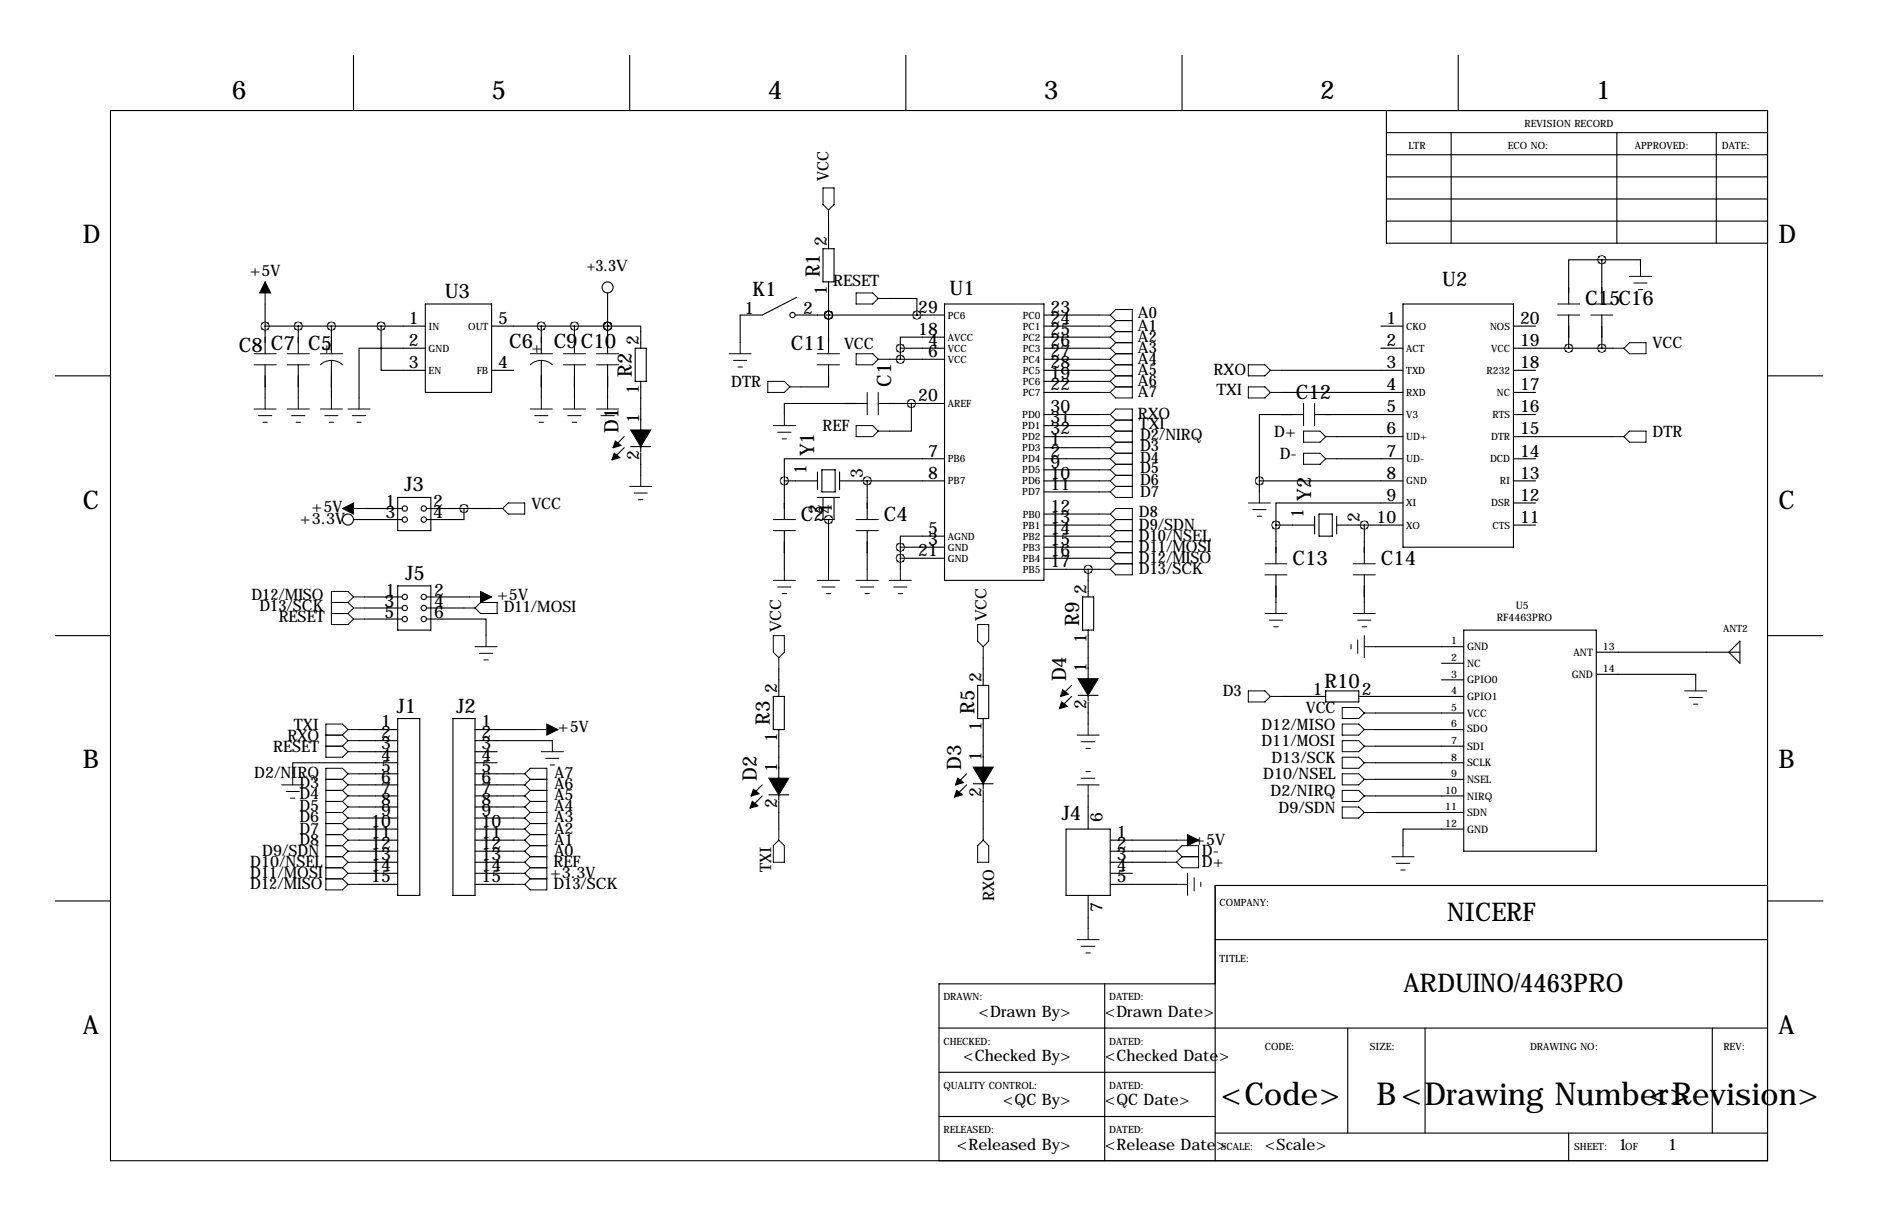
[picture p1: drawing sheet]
<svg xmlns="http://www.w3.org/2000/svg" width="432mm" height="279mm" viewBox="0 0 432 279" stroke-linecap="round" stroke-linejoin="round" font-family="sans-serif">
<g fill="none" stroke="#000" stroke-width=".25">
<path d="M81.3 12.7v12.7M144.8 12.7v12.7M208.3 12.7v12.7M271.8 12.7v12.7M335.3 12.7v12.7M25.4 25.4h381v241.3h-381zM318.8 30.5h87.6M318.8 35.6h87.6M318.8 25.4v30.5h87.6M333.7 30.5v25.4M371.8 30.5v25.4M394.6 30.5v25.4"/>
<path d="M189.2 57.2h2.6v7.6h-2.6zM190.5 50.8v6.4M318.8 45.7h87.6M318.8 50.8h87.6M318.8 40.6h87.6M368.3 59.7h-7.6v10.1M368.3 59.7h8.9v1.3M368.3 59.7v10.1M61 74.9h36.8M61 69.8v11.5M68.6 74.9v6.4M76.2 74.9v6.4"/>
<path d="M87.6 74.9v10.2h10.2M97.8 69.8h15.2v20.4h-15.2zM113 74.9h26.7M124.5 74.9v6.4M132.1 74.9v6.4M139.7 74.9h7.6v5.1M139.7 74.9h.1M139.7 67.3v14M182.9 72.4h34.3M183.1 68.3l-7.8 4.1h-5.1v6.3M190.5 72.4h.1M190.5 64.8v16.5"/>
<path d="M204.5 68.6h6.3v3.8M217.2 77.5h-10.2v2.5M217.2 69.8h22.8v63.5h-22.8zM240 72.4h12.7M240 77.5h12.7M240 74.9h12.7M317.5 74.9h5.1M322.6 69.8h25.4v55.9h-25.4zM348 74.9h5.1M360.7 72.4v7.6M368.3 72.4v7.6M12.7 86.4h12.7"/>
<path d="M61 83.8v7.6M68.6 83.8v7.6M76.2 82.8v8.6M97.8 80h-15.3v11.4M113 85.1h5.1M124.5 82.8v8.6M132.1 83.8v7.6M139.7 83.8v7.6M146 80h2.6v7.6h-2.6zM147.3 87.6v16.3M190.5 83.8v5.1h-6.4M199.4 92.7h-19.1v2.5"/>
<path d="M201.9 92.7h15.3M204.5 82.5h12.7M207 80h10.2M207 80v2.5M209.5 92.7v6.4h-5M240 80h12.7M240 82.5h12.7M240 85.1h12.7M240 87.6h12.7M240 90.2h12.7M240 95.2h12.7M240 97.8h12.7"/>
<path d="M294.6 85.1h28M294.6 90.2h28M299.7 95.2h-10.1v15.3M302.3 95.2h20.3M317.5 80h5.1M348 80h22.8M348 85.1h5.1M348 90.2h5.1M348 95.2h5.1M406.4 86.4h12.7M81.3 119.4h11.2M83.8 116.8h8.7"/>
<path d="M91.4 114.3h7.7v7.6h-7.7zM98 116.8h15M106.7 116.8v2.6h-8.7M143.5 100.3l-2.5 2.6M143.5 102.9l-2.5 2.5M145 102.6h4.6M147.3 104.1v5.1M180.3 110.5h7.7M180.3 110.5v8.9M188 108.5v4M188 114.3h5M189 107.9h3v5.1h-3z"/>
<path d="M189.2 114.3v5.1h2.6v-5.1M190.5 119.4v11.4M193 110.5h24.2M193 108.5v4M199.4 110.5v8.9M217.2 105.4h-36.9v5.1M240 105.4h12.7M240 110.5h12.7M240 100.3h12.7M240 102.9h12.7M240 107.9h12.7M240 113h12.7"/>
<path d="M240 118.1h12.7M289.6 110.5h33M289.6 110.5v2.5M302.3 118.6v4.1M303.3 118.1h3v5.1h-3zM307.3 105.4h15.3M307.3 100.3h15.3M307.3 118.6v4.1M322.6 115.6h-29.2v5.1M348 105.4h5.1M348 110.5h5.1M348 100.3h22.8"/>
<path d="M348 115.6h5.1M83.8 137.2h8.7M83.8 139.7h8.7M91.4 134.6h7.7v10.2h-7.7zM98 137.2h9.9M98 139.7h8.7M180.3 121.9v8.9M199.4 121.9v8.9M207 125.7h10.2M207 128.3h10.2M207 125.7v5.1M217.2 123.2h-10.2v2.5"/>
<path d="M240 123.2h12.7M240 125.7h12.7M240 128.3h12.7M240 120.7h12.7M240 130.8h12.7M248.9 137.2h2.6v7.6h-2.6zM250.2 130.8v6.4M293.4 120.7h8.9M293.4 120.7v8.8M293.4 132.1v6.3M307.3 120.7h15.3M313.7 120.7v8.8"/>
<path d="M313.7 132.1v6.3M348 120.7h5.1M12.7 146h12.7M83.8 142.2h8.7M98 142.2h13.8v3.8M179.1 153.7v6.3M224.8 157.5h2.5v7.6h-2.5zM226.1 151.1v6.4M246.4 157.5l-2.6 2.5M247.9 159.8h4.6M250.2 144.8v16.2M304.8 158.8h7.6v2.5h-7.6z"/>
<path d="M316.2 148.6h20.3M331.5 152.4h5M331.5 156.2h5M336.5 144.8h30.5v50.8h-30.5zM367 154.9h22.9v1.3M367 149.9h33M400 147.3v5.1l-2.5-2.5zM406.4 146h12.7M82.5 167.6h8.9M82.5 170.2h8.9M82.5 172.7h8.9M82.5 177.8h8.9"/>
<path d="M91.4 175.3h-24.1v2.5M91.4 165.1h5.1v40.6h-5.1zM104.1 165.1h5.1v40.6h-5.1zM109.2 167.6h14M109.2 170.2h17.8M109.2 172.7h5.1M109.2 175.3h5.1M109.2 177.8h8.9M177.8 160h2.5v7.6h-2.5zM179.1 167.6v16.3M222.2 177.8l-2.5 2.5M226.1 165.1v16.3"/>
<path d="M246.4 160l-2.6 2.6M250.2 161.3v5.1M294.6 160h10.2M312.4 160h24.1M316.2 167.6h20.3M316.2 175.3h20.3M316.2 163.8h20.3M316.2 171.4h20.3M316.2 179.1h20.3M82.5 190.5h8.9M82.5 193h8.9M82.5 195.6h8.9"/>
<path d="M82.5 198.1h8.9M82.5 180.3h8.9M82.5 182.9h8.9M82.5 185.4h8.9M82.5 188h8.9M109.2 190.5h8.9M109.2 193h8.9M109.2 195.6h8.9M109.2 198.1h8.9M109.2 180.3h8.9M109.2 182.9h8.9M109.2 185.4h8.9"/>
<path d="M109.2 188h8.9M175.3 180.3l-2.6 2.6M175.3 182.9l-2.6 2.5M176.8 182.6h4.6M179.1 184.1v6.4M222.2 180.3l-2.5 2.6M223.8 180.1h4.5M226.1 181.6v8.9M245.1 190.5h10.2v15.2h-10.2zM250.2 182.9v7.6M255.3 193h15.2M255.3 195.6h12.7"/>
<path d="M255.3 198.1h12.7M316.2 182.9h20.3M316.2 186.7h20.3M336.5 190.5h-13.9v3.8M12.7 207h12.7M82.5 200.7h8.9M82.5 203.2h8.9M109.2 200.7h8.9M109.2 203.2h8.9M250.2 205.7v7.7M255.3 200.7h5M255.3 203.2h15.2"/>
<path d="M279.4 215.9h127M406.4 203.5h-127v63.2M406.5 207h12.7M215.9 236.2h190.5M254 226.1v40.6M279.4 226.1h-63.5v40.6M309.9 236.2v24.1M327.7 236.2v24.1M393.7 236.2v24.1M215.9 246.4h63.5M215.9 256.5h63.5M279.4 260.3h127"/>
<path d="M360.7 260.3v6.4"/>
<circle cx="139.7" cy="66" r="1.27"/>
<circle cx="182.2" cy="72.4" r=".61"/>
<circle cx="80" cy="119.4" r="1.27"/>
<circle cx="93.1" cy="116.8" r=".61"/>
<circle cx="93.1" cy="119.4" r=".61"/>
<circle cx="97.4" cy="116.8" r=".61"/>
<circle cx="97.4" cy="119.4" r=".61"/>
<circle cx="93.1" cy="137.2" r=".61"/>
<circle cx="93.1" cy="139.7" r=".61"/>
<circle cx="97.4" cy="137.2" r=".61"/>
<circle cx="97.4" cy="139.7" r=".61"/>
<circle cx="93.1" cy="142.2" r=".61"/>
<circle cx="97.4" cy="142.2" r=".61"/>
</g>
<g fill="none" stroke="#000" stroke-width=".23">
<path d="M189.2 43.2h2.6v3.8l-1.3 1.3-1.3-1.3zM190.5 48.3v2.5M61 64.8v5M170.2 78.7v2.6M196.8 67.3h3.9l1.2 1.3-1.2 1.2h-3.9zM201.9 68.6h2.6M252.7 72.4h2.6M252.7 74.9h2.6M252.7 77.5h2.6M255.3 72.4l1.2 1.3M255.3 72.4l1.2-1.3h3.8v20.3h-3.8l-1.2-1.2M255.3 74.9l1.2 1.3"/>
<path d="M255.3 77.5l1.2 1.2M256.5 73.7l-1.2 1.2M256.5 73.7h3.8M256.5 76.2h3.8M256.5 78.7h3.8M256.5 76.2l-1.2 1.3M256.5 78.7l-1.2 1.3M358.1 69.8h5.1M358.1 72.4h5.1M365.8 69.8h5M365.8 72.4h5M374.6 78.7h3.9v2.6h-3.9l-1.2-1.3z"/>
<path d="M374.6 63.5h5.1M375.7 65h3M376.7 66.5h1M377.2 61v2.5M58.4 81.3h5.1M58.4 83.8h5.1M58.4 94h5.1M59.4 95.5h3.1M60.5 97h1M61 91.4v2.6M66 81.3h5.1M66 83.8h5.1"/>
<path d="M66 94h5.1M67.1 95.5h3M68.1 97h1M68.6 91.4v2.6M73.7 81.3h5M73.7 94h5M73.7 83.8a3.7 3.7 0 0 1 5 0M74.7 95.5h3M75.7 97h1M76.2 91.4v2.6M80 94h5.1M81 95.5h3.1"/>
<path d="M82 97h1.1M82.5 91.4v2.6M121.9 81.3h5.1M121.9 94h5.1M121.9 83.8a3.7 3.7 0 0 1 5.1 0M122.9 95.5h3.1M124 97h1M124.5 91.4v2.6M129.5 81.3h5.1M129.5 83.8h5.1M129.5 94h5.1M130.6 95.5h3"/>
<path d="M131.6 97h1M132.1 91.4v2.6M137.2 81.3h5M137.2 83.8h5M137.2 94h5M138.2 95.5h3M139.2 97h1M139.7 91.4v2.6M167.6 81.3h5.1M168.7 82.8h3M169.7 84.3h1M176.5 87.6h3.8l1.3 1.3-1.3 1.3h-3.8z"/>
<path d="M177.8 97.8h5.1M178.8 99.3h3.1M180.3 95.2v2.6M181.6 88.9h2.5M188 81.3h5M188 83.8h5M196.8 81.3h3.9l1.2 1.2-1.2 1.3h-3.9zM196.8 97.8h3.9l1.2 1.3-1.2 1.2h-3.9zM199.4 90.2v5M201.9 90.2v5M201.9 82.5h2.6M201.9 99.1h2.6"/>
<path d="M252.7 82.5h2.6M252.7 80h2.6M252.7 85.1h2.6M252.7 87.6h2.6M252.7 90.2h2.6M252.7 95.2h2.6M252.7 97.8h2.6M255.3 95.2l1.2-1.2h3.8v20.3h-3.8l-1.2-1.3M255.3 80l1.2 1.3M255.3 82.5l1.2 1.3M255.3 85.1l1.2 1.3M255.3 87.6l1.2 1.3"/>
<path d="M255.3 95.2l1.2 1.3M255.3 97.8l1.2 1.3M256.5 81.3h3.8M256.5 83.8h3.8M256.5 99.1h3.8M256.5 81.3l-1.2 1.2M256.5 86.4h3.8M256.5 83.8l-1.2 1.3M256.5 88.9h3.8M256.5 86.4l-1.2 1.2M256.5 88.9l-1.2 1.3M256.5 99.1l-1.2 1.2"/>
<path d="M256.5 96.5h3.8M256.5 96.5l-1.2 1.3M287 83.8h3.8l1.3 1.3-1.3 1.3h-3.8zM287 88.9h3.8l1.3 1.3-1.3 1.2h-3.8zM292.1 85.1h2.5M292.1 90.2h2.5M299.7 92.7v5.1M299.7 99.1h3.8l1.3 1.2-1.3 1.3h-3.8zM302.3 92.7v5.1M370.8 80h2.6M374.6 99.1h3.9v2.5h-3.9l-1.2-1.3zM78.7 116.8h5.1"/>
<path d="M113 116.8h2.6M115.6 116.8l1.2-1.2h3.8v2.5h-3.8zM144.8 111.8h5.1M145.8 113.3h3M146.8 114.8h1M147.3 109.2v2.6M177.8 119.4h5.1M179.8 100.8h1M196.8 119.4h5.1M252.7 118.1h2.6M252.7 100.3h2.6M252.7 105.4h2.6"/>
<path d="M252.7 102.9h2.6M252.7 107.9h2.6M252.7 110.5h2.6M252.7 113h2.6M255.3 118.1l1.2-1.3h3.8v15.3h-3.8l-1.2-1.3M255.3 100.3l1.2 1.3M255.3 102.9l1.2 1.2M255.3 105.4l1.2 1.3M255.3 107.9l1.2 1.3M255.3 110.5l1.2 1.3M255.3 118.1l1.2 1.3M256.5 119.4h3.8"/>
<path d="M256.5 111.8h3.8M256.5 101.6h3.8M256.5 106.7h3.8M256.5 104.1h3.8M256.5 101.6l-1.2 1.3M256.5 104.1l-1.2 1.3M256.5 109.2h3.8M256.5 106.7l-1.2 1.2M256.5 109.2l-1.2 1.3M256.5 111.8l-1.2 1.2M256.5 119.4l-1.2 1.3M287 115.6h5.1"/>
<path d="M288 117.1h3.1M289.1 118.6h1M289.6 113v2.6M299.7 104.1h3.8l1.3 1.3-1.3 1.3h-3.8zM304.8 100.3h2.5M304.8 105.4h2.5M370.8 100.3h2.6M76.2 138.4h3.8M80 138.4l1.3 1.3M81.3 137.2l-1.3-1.3h-3.8v7.6h3.8l1.3-1.3M81.3 137.2h2.5M81.3 137.2l-1.3 1.2"/>
<path d="M81.3 139.7h2.5M81.3 139.7l-1.3 1.3M106.7 139.7h2.5M107.9 137.2h5.1M110.5 138.4h3.8v2.6h-3.8l-1.3-1.3zM177.8 121.9h5.1M177.8 133.3h5.1M178.8 134.9h3.1M179.8 136.4h1M180.3 130.8v2.5M188 133.3h5M189 134.9h3"/>
<path d="M190 136.4h1M190.5 130.8v2.5M196.8 121.9h5.1M196.8 133.3h5.1M197.9 134.9h3M198.9 136.4h1M199.4 130.8v2.5M204.5 133.3h5M205.5 134.9h3M206.5 136.4h1M207 130.8v2.5M252.7 120.7h2.6"/>
<path d="M252.7 123.2h2.6M252.7 125.7h2.6M252.7 128.3h2.6M252.7 130.8h2.6M255.3 120.7l1.2 1.2M255.3 123.2l1.2 1.3M255.3 125.7l1.2 1.3M255.3 128.3l1.2 1.2M256.5 121.9h3.8M256.5 129.5h3.8M256.5 124.5h3.8M256.5 121.9l-1.2 1.3"/>
<path d="M256.5 127h3.8M256.5 124.5l-1.2 1.2M256.5 127l-1.2 1.3M256.5 129.5l-1.2 1.3M290.8 129.5h5.1M290.8 132.1h5.1M293.4 138.4v2.6M311.1 129.5h5.1M311.1 132.1h5.1M313.7 138.4v2.6M76.2 141h3.8M80 141l1.3 1.2"/>
<path d="M81.3 142.2h2.5M109.2 148.6h5.1M110.2 150.1h3.1M111.3 151.6h1M111.8 146v2.6M177.8 146h2.5v3.9l-1.2 1.2-1.3-1.2zM179.1 151.1v2.6M224.8 143.5h2.5v3.8l-1.2 1.3-1.3-1.3zM226.1 148.6v2.5M287 158.8h3.8l1.3 1.2-1.3 1.3h-3.8zM290.8 141h5.1M291.8 142.5h3.1"/>
<path d="M292.9 144h1M310.6 148.1v1M311.1 141h5.1M312.2 142.5h3M312.2 147.1v3M313.2 144h1M313.7 146v5.1M313.7 148.6h2.5M387.3 158.8h5.1M389.9 156.2v2.6M67.3 177.8v2.5M74.9 168.9h3.8"/>
<path d="M74.9 171.4h3.8M74.9 179.1h3.8M78.7 168.9l1.3 1.3M78.7 171.4l1.3 1.3M78.7 179.1l1.3 1.2M80 167.6h2.5M80 167.6l-1.3 1.3M80 167.6l-1.3-1.2h-3.8v7.6h3.8l1.3-1.3M80 177.8l-1.3-1.3h-3.8v28h3.8l1.3-1.3M80 170.2h2.5M80 170.2l-1.3 1.2M80 172.7h2.5"/>
<path d="M80 177.8h2.5M80 177.8l-1.3 1.3M118.1 177.8h2.5M120.6 177.8l1.3-1.3h3.8v28h-3.8l-1.3-1.3M120.6 177.8l1.3 1.3M121.9 179.1h3.8M121.9 179.1l-1.3 1.2M123.2 167.6h5.1M124.5 172.7h5M125.5 174.2h3M126.5 175.8h1M127 170.2v2.5"/>
<path d="M247.6 168.9h5.1M248.7 178.8h3M248.7 170.4h3M249.7 177.3h1M249.7 172h1M250.2 166.4v2.5M292.1 160h2.5M308.6 177.8h3.8l1.3 1.3-1.3 1.2h-3.8zM308.6 166.4h3.8l1.3 1.2-1.3 1.3h-3.8zM308.6 170.2h3.8l1.3 1.2-1.3 1.3h-3.8zM308.6 174h3.8l1.3 1.3-1.3 1.2h-3.8zM308.6 162.6h3.8l1.3 1.2-1.3 1.3h-3.8z"/>
<path d="M313.7 167.6h2.5M313.7 171.4h2.5M313.7 179.1h2.5M313.7 163.8h2.5M313.7 175.3h2.5M388.4 160.3h3M389.4 161.8h1M64.8 180.3h5M65.8 181.9h3M66.8 183.4h1M74.9 196.8h3.8M74.9 194.3h3.8"/>
<path d="M74.9 199.4h3.8M74.9 181.6h3.8M74.9 184.1h3.8M74.9 186.7h3.8M74.9 189.2h3.8M74.9 191.8h3.8M78.7 181.6l1.3 1.3M78.7 184.1l1.3 1.3M78.7 186.7l1.3 1.3M78.7 189.2l1.3 1.3M78.7 191.8l1.3 1.2M78.7 194.3l1.3 1.3"/>
<path d="M78.7 196.8l1.3 1.3M78.7 199.4l1.3 1.3M80 180.3h2.5M80 193h2.5M80 195.6h2.5M80 198.1h2.5M80 180.3l-1.3 1.3M80 182.9h2.5M80 182.9l-1.3 1.2M80 185.4h2.5M80 185.4l-1.3 1.3M80 188h2.5"/>
<path d="M80 188l-1.3 1.2M80 190.5h2.5M80 190.5l-1.3 1.3M80 193l-1.3 1.3M80 195.6l-1.3 1.2M80 198.1l-1.3 1.3M118.1 180.3h2.5M118.1 193h2.5M118.1 195.6h2.5M118.1 198.1h2.5M118.1 182.9h2.5M118.1 185.4h2.5"/>
<path d="M118.1 188h2.5M118.1 190.5h2.5M120.6 180.3l1.3 1.3M120.6 182.9l1.3 1.2M120.6 185.4l1.3 1.3M120.6 188l1.3 1.2M120.6 190.5l1.3 1.3M120.6 193l1.3 1.3M120.6 195.6l1.3 1.2M120.6 198.1l1.3 1.3M121.9 196.8h3.8M121.9 194.3h3.8"/>
<path d="M121.9 199.4h3.8M121.9 181.6h3.8M121.9 184.1h3.8M121.9 186.7h3.8M121.9 189.2h3.8M121.9 191.8h3.8M121.9 181.6l-1.3 1.3M121.9 184.1l-1.3 1.3M121.9 186.7l-1.3 1.3M121.9 189.2l-1.3 1.3M121.9 191.8l-1.3 1.2M121.9 194.3l-1.3 1.3"/>
<path d="M121.9 196.8l-1.3 1.3M121.9 199.4l-1.3 1.3M179.1 193l1.2 1.3v3.8h-2.5v-3.8zM179.1 190.5v2.5M226.1 190.5v2.5M226.1 193l1.2 1.3v3.8h-2.5v-3.8zM247.6 180.3h5.1M250.2 180.3v2.6M268 195.6h2.5M268 198.1h2.5M270.5 193h5.1M270.5 195.6l1.3 1.2"/>
<path d="M270.5 195.6l1.3-1.3h3.8v5.1h-3.8l-1.3-1.3M271.8 196.8h3.8M271.8 196.8l-1.3 1.3M308.6 181.6h3.8l1.3 1.3-1.3 1.2h-3.8zM308.6 185.4h3.8l1.3 1.3-1.3 1.3h-3.8zM313.7 182.9h2.5M313.7 186.7h2.5M320 196.8h5.1M321.1 198.4h3M322.1 199.9h1M322.6 194.3v2.5M74.9 201.9h3.8"/>
<path d="M78.7 201.9l1.3 1.3M80 203.2h2.5M80 200.7h2.5M80 200.7l-1.3 1.2M118.1 203.2h2.5M118.1 200.7h2.5M120.6 200.7l1.3 1.2M121.9 201.9h3.8M121.9 201.9l-1.3 1.3M247.6 215.9h5.1M248.7 217.4h3M249.7 218.9h1"/>
<path d="M250.2 213.4v2.5M270.5 203.2h2.5M273 200.7v5M274.6 201.7v3M276.1 202.7v1"/>
</g>
<g fill="#000" stroke="#000" stroke-width=".25">
<path d="M147.3 98.8h2.3l-2.3 3.8zM145 98.8h2.3v3.8zM141.2 104.1l1.3 1.1-1.8 .5zM141.5 101.3l1.2 1.1-1.7 .5zM250.2 156h2.3l-2.3 3.8zM247.9 156h2.3v3.8zM179.1 178.8h2.3l-2.3 3.8zM176.8 178.8h2.3v3.8zM226.1 176.3h2.2l-2.2 3.8zM223.8 176.3h2.3v3.8zM244.1 161.3l1.3 1-1.8 .5zM244.3 158.5l1.3 1-1.8 .5z"/>
<path d="M173 184.1l1.2 1.1-1.7 .5zM173.2 181.4l1.3 1-1.8 .5zM220 181.6l1.2 1-1.7 .5zM220.2 178.8l1.3 1-1.8 .5z"/>
</g>
<path d="M61 64.8l1.2 2.5h-2.5zM78.7 116.8l2.6-1.2v2.5zM110.5 135.9l2.5 1.3-2.5 1.2zM125.7 166.4l2.6 1.2-2.6 1.3zM273 191.8l2.6 1.2-2.6 1.3z" fill="#000" stroke="#000" stroke-width=".23"/>
<path d="M190.4 72.4a.1 .1 0 0 0 .2 0 .1 .1 0 0 0-.2 0zM180.3 110.5a.07 .07 0 0 0 .1 0 .07 .07 0 0 0-.1 0zM199.3 110.5a.1 .1 0 0 0 .2 0 .1 .1 0 0 0-.2 0zM206.9 128.3a.1 .1 0 0 0 .2 0 .1 .1 0 0 0-.2 0zM206.9 125.7a.1 .1 0 0 0 .2 0 .1 .1 0 0 0-.2 0zM190.4 119.4a.1 .1 0 0 0 .2 0 .1 .1 0 0 0-.2 0zM87.6 74.9a.07 .07 0 0 0 .1 0 .07 .07 0 0 0-.1 0zM124.4 74.9a.07 .07 0 0 0 .1 0 .07 .07 0 0 0-.1 0zM132 74.9a.07 .07 0 0 0 .1 0 .07 .07 0 0 0-.1 0zM76.1 74.9a.1 .1 0 0 0 .2 0 .1 .1 0 0 0-.2 0zM68.5 74.9a.07 .07 0 0 0 .1 0 .07 .07 0 0 0-.1 0zM60.9 74.9a.07 .07 0 0 0 .1 0 .07 .07 0 0 0-.1 0zM139.6 74.9a.1 .1 0 0 0 .2 0 .1 .1 0 0 0-.2 0zM106.6 116.8a.07 .07 0 0 0 .1 0 .07 .07 0 0 0-.1 0zM206.9 82.5a.1 .1 0 0 0 .2 0 .1 .1 0 0 0-.2 0zM206.9 80a.1 .1 0 0 0 .2 0 .1 .1 0 0 0-.2 0zM139.6 74.9a.1 .1 0 0 0 .2 0 .1 .1 0 0 0-.2 0zM190.4 72.4a.1 .1 0 0 0 .2 0 .1 .1 0 0 0-.2 0zM289.5 110.5a.07 .07 0 0 0 .1 0 .07 .07 0 0 0-.1 0zM293.3 120.6a.07 .07 0 0 0 .1 0 .07 .07 0 0 0-.1 0zM313.6 120.6a.1 .1 0 0 0 .2 0 .1 .1 0 0 0-.2 0zM210.8 72.4a.07 .07 0 0 0 .1 0 .07 .07 0 0 0-.1 0zM250.1 130.8a.1 .1 0 0 0 .2 0 .1 .1 0 0 0-.2 0zM209.5 92.7a.07 .07 0 0 0 .1 0 .07 .07 0 0 0-.1 0zM360.6 80a.07 .07 0 0 0 .1 0 .07 .07 0 0 0-.1 0zM368.2 80a.1 .1 0 0 0 .2 0 .1 .1 0 0 0-.2 0zM368.2 59.7a.1 .1 0 0 0 .2 0 .1 .1 0 0 0-.2 0z" fill="#000" stroke="#000" stroke-width="1.9"/>
<g font-size="7.3">
<text x="280.7" y="254">&lt;Code&gt;</text>
<text x="316.5" y="254">B&lt;Drawing Number&gt;</text>
<text x="379" y="254">&lt;Revision&gt;</text>
</g>
<g font-size="5.9">
<text x="53.3" y="22.9">6</text>
<text x="113" y="22.9">5</text>
<text x="176.5" y="22.9">4</text>
<text x="240" y="22.9">3</text>
<text x="303.5" y="22.9">2</text>
<text x="367" y="22.9">1</text>
<text x="19" y="55.9">D</text>
<text x="408.9" y="55.9">D</text>
<text x="19" y="116.8">C</text>
<text x="408.9" y="116.8">C</text>
<text x="19" y="176.5">B</text>
<text x="408.9" y="176.5">B</text>
<text x="332.7" y="211.6">NICERF</text>
<text x="322.7" y="228">ARDUINO/4463PRO</text>
<text x="19" y="237.5">A</text>
<text x="408.9" y="237.5">A</text>
</g>
<g font-size="4.6">
<text x="188.5" y="63.7" transform="rotate(-90 188.5 63.7)">R1</text>
<text x="331.6" y="65.8">U2</text>
<text x="102.3" y="68.6">U3</text>
<text x="173" y="68.1">K1</text>
<text x="218.3" y="67.8">U1</text>
<text x="364.5" y="70.1">C15C16</text>
<text x="54.9" y="80.8">C8</text>
<text x="62.3" y="80.5">C7</text>
<text x="70.9" y="80.5">C5</text>
<text x="117.1" y="80">C6</text>
<text x="127.3" y="80">C9</text>
<text x="133.6" y="80">C10</text>
<text x="181.8" y="80.5">C11</text>
<text x="145.3" y="86.6" transform="rotate(-90 145.3 86.6)">R2</text>
<text x="204.9" y="88.9" transform="rotate(-90 204.9 88.9)">C1</text>
<text x="297.9" y="91.6">C12</text>
<text x="142.2" y="99.4" transform="rotate(-90 142.2 99.4)">D1</text>
<text x="187.2" y="104.9" transform="rotate(-90 187.2 104.9)">Y1</text>
<text x="93" y="112.8">J3</text>
<text x="184.1" y="119.6">C2</text>
<text x="203.2" y="119.6">C4</text>
<text x="301.5" y="115" transform="rotate(-90 301.5 115)">Y2</text>
<text x="297.2" y="129.8">C13</text>
<text x="317.5" y="129.8">C14</text>
<text x="93.3" y="133.3">J5</text>
<text x="248.2" y="143.7" transform="rotate(-90 248.2 143.7)">R9</text>
<text x="245.1" y="156.6" transform="rotate(-90 245.1 156.6)">D4</text>
<text x="304.5" y="158">R10</text>
<text x="91.2" y="163.8">J1</text>
<text x="104.9" y="163.8">J2</text>
<text x="177" y="166.6" transform="rotate(-90 177 166.6)">R3</text>
<text x="224" y="164.1" transform="rotate(-90 224 164.1)">R5</text>
<text x="174" y="179.4" transform="rotate(-90 174 179.4)">D2</text>
<text x="221" y="176.9" transform="rotate(-90 221 176.9)">D3</text>
<text x="244.1" y="188.5">J4</text>
</g>
<g font-size="4">
<text x="190.1" y="56.5" transform="rotate(-90 190.1 56.5)">2</text>
<text x="190.1" y="67.7" transform="rotate(-90 190.1 67.7)">1</text>
<text x="211.1" y="71.9">29</text>
<text x="241.6" y="71.9">23</text>
<text x="94" y="74.4">1</text>
<text x="114.6" y="74.4">5</text>
<text x="171.2" y="72">1</text>
<text x="184.7" y="72">2</text>
<text x="211.1" y="77">18</text>
<text x="241.6" y="74.4">24</text>
<text x="241.6" y="77">25</text>
<text x="318.8" y="74.4">1</text>
<text x="349.5" y="74.4">20</text>
<text x="94" y="79.5">2</text>
<text x="146.9" y="79.3" transform="rotate(-90 146.9 79.3)">2</text>
<text x="213.4" y="79.5">4</text>
<text x="213.4" y="82">6</text>
<text x="241.6" y="79.5">26</text>
<text x="241.6" y="82">27</text>
<text x="318.8" y="79.5">2</text>
<text x="349.5" y="79.5">19</text>
<text x="94" y="84.6">3</text>
<text x="114.6" y="84.6">4</text>
<text x="241.6" y="84.6">28</text>
<text x="241.6" y="87.1">19</text>
<text x="241.6" y="89.7">22</text>
<text x="318.8" y="84.6">3</text>
<text x="318.8" y="89.7">4</text>
<text x="349.5" y="89.7">17</text>
<text x="349.5" y="84.6">18</text>
<text x="146.9" y="90.6" transform="rotate(-90 146.9 90.6)">1</text>
<text x="211.1" y="92.2">20</text>
<text x="241.6" y="94.7">30</text>
<text x="318.8" y="94.7">5</text>
<text x="349.5" y="94.7">16</text>
<text x="147" y="97.3" transform="rotate(-90 147 97.3)">1</text>
<text x="241.6" y="97.3">31</text>
<text x="241.6" y="99.8">32</text>
<text x="318.8" y="99.8">6</text>
<text x="349.5" y="99.8">15</text>
<text x="147" y="105.6" transform="rotate(-90 147 105.6)">2</text>
<text x="213.4" y="104.9">7</text>
<text x="241.6" y="102.4">1</text>
<text x="241.6" y="104.9">2</text>
<text x="241.6" y="107.4">9</text>
<text x="318.8" y="104.9">7</text>
<text x="349.5" y="104.9">14</text>
<text x="185.4" y="108.9" transform="rotate(-90 185.4 108.9)">1</text>
<text x="198.4" y="109.7" transform="rotate(-90 198.4 109.7)">3</text>
<text x="213.4" y="110">8</text>
<text x="241.6" y="110">10</text>
<text x="241.6" y="112.5">11</text>
<text x="318.8" y="110">8</text>
<text x="349.5" y="110">13</text>
<text x="88.7" y="116.6">1</text>
<text x="88.7" y="119.1">3</text>
<text x="99.6" y="116.6">2</text>
<text x="99.6" y="119.1">4</text>
<text x="188.7" y="118.1" transform="rotate(-90 188.7 118.1)">2</text>
<text x="191.3" y="118.1" transform="rotate(-90 191.3 118.1)">4</text>
<text x="241.6" y="117.6">12</text>
<text x="299.7" y="119.1" transform="rotate(-90 299.7 119.1)">1</text>
<text x="312.7" y="119.9" transform="rotate(-90 312.7 119.9)">2</text>
<text x="318.8" y="115.1">9</text>
<text x="349.5" y="115.1">12</text>
<text x="213.4" y="122.7">5</text>
<text x="213.4" y="125.2">3</text>
<text x="241.6" y="120.1">13</text>
<text x="241.6" y="122.7">14</text>
<text x="241.6" y="125.2">15</text>
<text x="316.5" y="120.1">10</text>
<text x="349.5" y="120.1">11</text>
<text x="211.1" y="127.8">21</text>
<text x="241.6" y="127.8">16</text>
<text x="241.6" y="130.3">17</text>
<text x="88.7" y="136.9">1</text>
<text x="99.8" y="136.9">2</text>
<text x="249.8" y="136.5" transform="rotate(-90 249.8 136.5)">2</text>
<text x="88.4" y="139.4">3</text>
<text x="88.4" y="142">5</text>
<text x="99.8" y="139.4">4</text>
<text x="99.8" y="142">6</text>
<text x="249.8" y="147.7" transform="rotate(-90 249.8 147.7)">1</text>
<text x="249.8" y="154.4" transform="rotate(-90 249.8 154.4)">1</text>
<text x="178.7" y="159.3" transform="rotate(-90 178.7 159.3)">2</text>
<text x="225.7" y="156.8" transform="rotate(-90 225.7 156.8)">2</text>
<text x="301.9" y="159.6">1</text>
<text x="313.1" y="159.6">2</text>
<text x="87.6" y="167.1">1</text>
<text x="110.7" y="167.1">1</text>
<text x="249.8" y="162.8" transform="rotate(-90 249.8 162.8)">2</text>
<text x="87.6" y="169.7">2</text>
<text x="87.6" y="172.2">3</text>
<text x="110.7" y="169.7">2</text>
<text x="110.7" y="172.2">3</text>
<text x="178.7" y="170.6" transform="rotate(-90 178.7 170.6)">1</text>
<text x="225.7" y="168" transform="rotate(-90 225.7 168)">1</text>
<text x="87.6" y="174.8">4</text>
<text x="87.6" y="177.3">5</text>
<text x="87.6" y="179.8">6</text>
<text x="110.7" y="174.8">4</text>
<text x="110.7" y="177.3">5</text>
<text x="110.7" y="179.8">6</text>
<text x="178.7" y="177.3" transform="rotate(-90 178.7 177.3)">1</text>
<text x="225.7" y="174.8" transform="rotate(-90 225.7 174.8)">1</text>
<text x="87.6" y="182.4">7</text>
<text x="87.6" y="184.9">8</text>
<text x="110.7" y="182.4">7</text>
<text x="110.7" y="184.9">8</text>
<text x="178.7" y="185.7" transform="rotate(-90 178.7 185.7)">2</text>
<text x="225.7" y="183.1" transform="rotate(-90 225.7 183.1)">2</text>
<text x="85.4" y="190">10</text>
<text x="87.6" y="187.5">9</text>
<text x="110.7" y="187.5">9</text>
<text x="110.7" y="190">10</text>
<text x="253.5" y="189" transform="rotate(-90 253.5 189)">6</text>
<text x="85.4" y="192.5">11</text>
<text x="85.4" y="195.1">12</text>
<text x="85.4" y="197.6">13</text>
<text x="110.7" y="192.5">11</text>
<text x="110.7" y="195.1">12</text>
<text x="110.7" y="197.6">13</text>
<text x="256.8" y="192.5">1</text>
<text x="256.8" y="195.1">2</text>
<text x="256.8" y="197.6">3</text>
<text x="85.4" y="200.2">14</text>
<text x="85.4" y="202.7">15</text>
<text x="110.7" y="200.2">14</text>
<text x="110.7" y="202.7">15</text>
<text x="256.8" y="200.2">4</text>
<text x="256.8" y="202.7">5</text>
<text x="253.5" y="209.5" transform="rotate(-90 253.5 209.5)">7</text>
</g>
<g font-size="3.6">
<text x="190.5" y="41.7" transform="rotate(-90 190.5 41.7)">VCC</text>
<text x="57.4" y="63.5">+5V</text>
<text x="135" y="62.2">+3.3V</text>
<text x="191.6" y="65.8">RESET</text>
<text x="261.6" y="73.2">A0</text>
<text x="261.6" y="75.9">A1</text>
<text x="73.9" y="81">+</text>
<text x="122.2" y="81">+</text>
<text x="194.1" y="80.3">VCC</text>
<text x="261.6" y="78.5">A2</text>
<text x="261.6" y="81">A3</text>
<text x="261.6" y="83.6">A4</text>
<text x="380" y="80">VCC</text>
<text x="168.1" y="88.9">DTR</text>
<text x="261.6" y="86.1">A5</text>
<text x="261.6" y="88.6">A6</text>
<text x="279" y="86.1">RXO</text>
<text x="261.6" y="91.2">A7</text>
<text x="279.7" y="90.7">TXI</text>
<text x="189.1" y="99.1">REF</text>
<text x="261.6" y="96.3">RXO</text>
<text x="261.9" y="98.6">TXI</text>
<text x="262.1" y="101.1">D2/NIRQ</text>
<text x="293" y="100.3">D+</text>
<text x="380" y="100.3">DTR</text>
<text x="262.1" y="103.6">D3</text>
<text x="262.1" y="106.4">D4</text>
<text x="294.2" y="105.4">D-</text>
<text x="262.1" y="108.7">D5</text>
<text x="262.1" y="111.5">D6</text>
<text x="71.7" y="117.6">+5V</text>
<text x="122.2" y="116.8">VCC</text>
<text x="261.9" y="118.9">D8</text>
<text x="262.1" y="114.3">D7</text>
<text x="69" y="120.4">+3.3V</text>
<text x="261.9" y="121.7">D9/SDN</text>
<text x="261.9" y="124.2">D10/NSEL</text>
<text x="261.9" y="126.7">D11/MOSI</text>
<text x="261.9" y="129.3">D12/MISO</text>
<text x="261.9" y="131.8">D13/SCK</text>
<text x="57.8" y="137.9">D12/MISO</text>
<text x="114.3" y="137.9">+5V</text>
<text x="59.7" y="140.5">D13/SCK</text>
<text x="64.1" y="143">RESET</text>
<text x="115.8" y="140.7">D11/MOSI</text>
<text x="226.8" y="142.7" transform="rotate(-90 226.8 142.7)">VCC</text>
<text x="179.6" y="145.3" transform="rotate(-90 179.6 145.3)">VCC</text>
<text x="281.1" y="160">D3</text>
<text x="67.6" y="167.6">TXI</text>
<text x="290" y="167.6">D12/MISO</text>
<text x="300.2" y="163.8">VCC</text>
<text x="62.8" y="172.7">RESET</text>
<text x="66.1" y="170.2">RXO</text>
<text x="128.3" y="168.1">+5V</text>
<text x="290" y="171.4">D11/MOSI</text>
<text x="58.4" y="178.8">D2/NIRQ</text>
<text x="127.5" y="178.8">A7</text>
<text x="290.5" y="179.1">D10/NSEL</text>
<text x="292.3" y="175.3">D13/SCK</text>
<text x="68.8" y="181.1">D3</text>
<text x="68.8" y="183.6">D4</text>
<text x="127.5" y="181.4">A6</text>
<text x="127.5" y="183.9">A5</text>
<text x="292.1" y="182.9">D2/NIRQ</text>
<text x="68.8" y="186.4">D5</text>
<text x="68.8" y="189">D6</text>
<text x="68.8" y="191.5">D7</text>
<text x="127.5" y="186.4">A4</text>
<text x="127.5" y="189">A3</text>
<text x="127.5" y="191.5">A2</text>
<text x="294" y="186.7">D9/SDN</text>
<text x="60.3" y="196.6">D9/SDN</text>
<text x="68.8" y="194.1">D8</text>
<text x="127.5" y="194.1">A1</text>
<text x="127.5" y="196.6">A0</text>
<text x="274.6" y="194.1">+5V</text>
<text x="276.4" y="196.6">D-</text>
<text x="57.5" y="199.1">D10/NSEL</text>
<text x="57.5" y="201.7">D11/MOSI</text>
<text x="126.5" y="201.7">+3.3V</text>
<text x="127.3" y="199.1">REF</text>
<text x="177.3" y="200.4" transform="rotate(-90 177.3 200.4)">TXI</text>
<text x="276.4" y="199.1">D+</text>
<text x="57.5" y="204.2">D12/MISO</text>
<text x="127.3" y="204.2">D13/SCK</text>
<text x="228.6" y="206.9" transform="rotate(-90 228.6 206.9)">RXO</text>
<text x="225" y="233.7">&lt;Drawn By&gt;</text>
<text x="254" y="233.7">&lt;Drawn Date&gt;</text>
<text x="221.4" y="243.8">&lt;Checked By&gt;</text>
<text x="254" y="243.8">&lt;Checked Date&gt;</text>
<text x="230.6" y="254">&lt;QC By&gt;</text>
<text x="254" y="254">&lt;QC Date&gt;</text>
<text x="220" y="264.2">&lt;Released By&gt;</text>
<text x="254" y="264.2">&lt;Release Date&gt;</text>
<text x="290.8" y="264.2">&lt;Scale&gt;</text>
<text x="372.1" y="264.2">1</text>
<text x="383.5" y="264.2">1</text>
</g>
<g font-size="2.4">
<text x="344.1" y="142.6">RF4463PRO</text>
<text x="348.5" y="140">U5</text>
<text x="333.7" y="148.1">1</text>
<text x="337.3" y="149.4">GND</text>
<text x="368.6" y="149.4">13</text>
<text x="333.7" y="151.9">2</text>
<text x="333.7" y="155.7">3</text>
<text x="337.3" y="153.2">NC</text>
<text x="361.4" y="155.8">GND</text>
<text x="361.8" y="150.7">ANT</text>
<text x="368.6" y="154.4">14</text>
<text x="333.7" y="159.5">4</text>
<text x="337.3" y="157">GPIO0</text>
<text x="337.3" y="160.9">GPIO1</text>
<text x="333.7" y="163.3">5</text>
<text x="333.7" y="167.1">6</text>
<text x="337.3" y="164.7">VCC</text>
<text x="333.7" y="170.9">7</text>
<text x="337.3" y="168.2">SDO</text>
<text x="337.3" y="172.3">SDI</text>
<text x="333.7" y="174.8">8</text>
<text x="333.7" y="178.6">9</text>
<text x="337.3" y="176.1">SCLK</text>
<text x="337.3" y="179.9">NSEL</text>
<text x="332.3" y="182.4">10</text>
<text x="337.3" y="183.7">NIRQ</text>
<text x="332.3" y="186.2">11</text>
<text x="332.3" y="190">12</text>
<text x="337.3" y="187.5">SDN</text>
<text x="337.3" y="191.3">GND</text>
</g>
<g font-size="2.3">
<text x="350.5" y="29.2">REVISION RECORD</text>
<text x="323.8" y="34.3">LTR</text>
<text x="346.7" y="34.3">ECO NO:</text>
<text x="375.9" y="34.3">APPROVED:</text>
<text x="395.9" y="34.3">DATE:</text>
<text x="98.6" y="75.7">IN</text>
<text x="107.7" y="75.7">OUT</text>
<text x="217.9" y="73.2">PC6</text>
<text x="235.2" y="73.2">PC0</text>
<text x="235.2" y="75.7">PC1</text>
<text x="323.3" y="75.7">CKO</text>
<text x="342.6" y="75.7">NOS</text>
<text x="98.6" y="80.8">GND</text>
<text x="217.9" y="78.3">AVCC</text>
<text x="217.9" y="80.8">VCC</text>
<text x="217.9" y="83.4">VCC</text>
<text x="235.2" y="78.3">PC2</text>
<text x="235.2" y="80.8">PC3</text>
<text x="235.2" y="83.4">PC4</text>
<text x="323.3" y="80.8">ACT</text>
<text x="342.9" y="80.8">VCC</text>
<text x="98.6" y="85.9">EN</text>
<text x="109.6" y="85.9">FB</text>
<text x="235.2" y="85.9">PC5</text>
<text x="235.2" y="88.4">PC6</text>
<text x="323.3" y="85.9">TXD</text>
<text x="341.8" y="85.9">R232</text>
<text x="217.9" y="93.5">AREF</text>
<text x="235.2" y="91">PC7</text>
<text x="323.3" y="91">RXD</text>
<text x="344.2" y="91">NC</text>
<text x="235.1" y="96.1">PD0</text>
<text x="235.1" y="98.6">PD1</text>
<text x="235.1" y="101.1">PD2</text>
<text x="323.3" y="96.1">V3</text>
<text x="323.3" y="101.1">UD+</text>
<text x="342.9" y="101.1">DTR</text>
<text x="343.1" y="96.1">RTS</text>
<text x="217.9" y="106.2">PB6</text>
<text x="235.1" y="103.7">PD3</text>
<text x="235.1" y="106.2">PD4</text>
<text x="323.3" y="106.2">UD-</text>
<text x="342.6" y="106.2">DCD</text>
<text x="217.9" y="111.3">PB7</text>
<text x="235.1" y="108.8">PD5</text>
<text x="235.1" y="111.3">PD6</text>
<text x="235.1" y="113.8">PD7</text>
<text x="323.3" y="111.3">GND</text>
<text x="344.8" y="111.3">RI</text>
<text x="235.2" y="118.9">PB0</text>
<text x="323.3" y="116.4">XI</text>
<text x="342.9" y="116.4">DSR</text>
<text x="217.9" y="124">AGND</text>
<text x="235.2" y="121.5">PB1</text>
<text x="235.2" y="124">PB2</text>
<text x="323.3" y="121.5">XO</text>
<text x="343.1" y="121.5">CTS</text>
<text x="217.9" y="126.5">GND</text>
<text x="217.9" y="129.1">GND</text>
<text x="235.2" y="126.5">PB3</text>
<text x="235.2" y="129.1">PB4</text>
<text x="235.2" y="131.6">PB5</text>
<text x="396.2" y="145.1">ANT2</text>
<text x="280.4" y="208.3">COMPANY:</text>
<text x="280.4" y="221">TITLE:</text>
<text x="216.9" y="229.9">DRAWN:</text>
<text x="255" y="229.9">DATED:</text>
<text x="216.9" y="240">CHECKED:</text>
<text x="255" y="240">DATED:</text>
<text x="290.8" y="241.3">CODE:</text>
<text x="315" y="241.3">SIZE:</text>
<text x="351.8" y="241.3">DRAWING NO:</text>
<text x="396.2" y="241.3">REV:</text>
<text x="216.9" y="250.2">QUALITY CONTROL:</text>
<text x="255" y="250.2">DATED:</text>
<text x="216.9" y="260.3">RELEASED:</text>
<text x="255" y="260.3">DATED:</text>
<text x="280.7" y="264.2">SCALE:</text>
<text x="361.9" y="264.2">SHEET:</text>
<text x="373.7" y="264.2">OF</text>
</g>
</svg>
